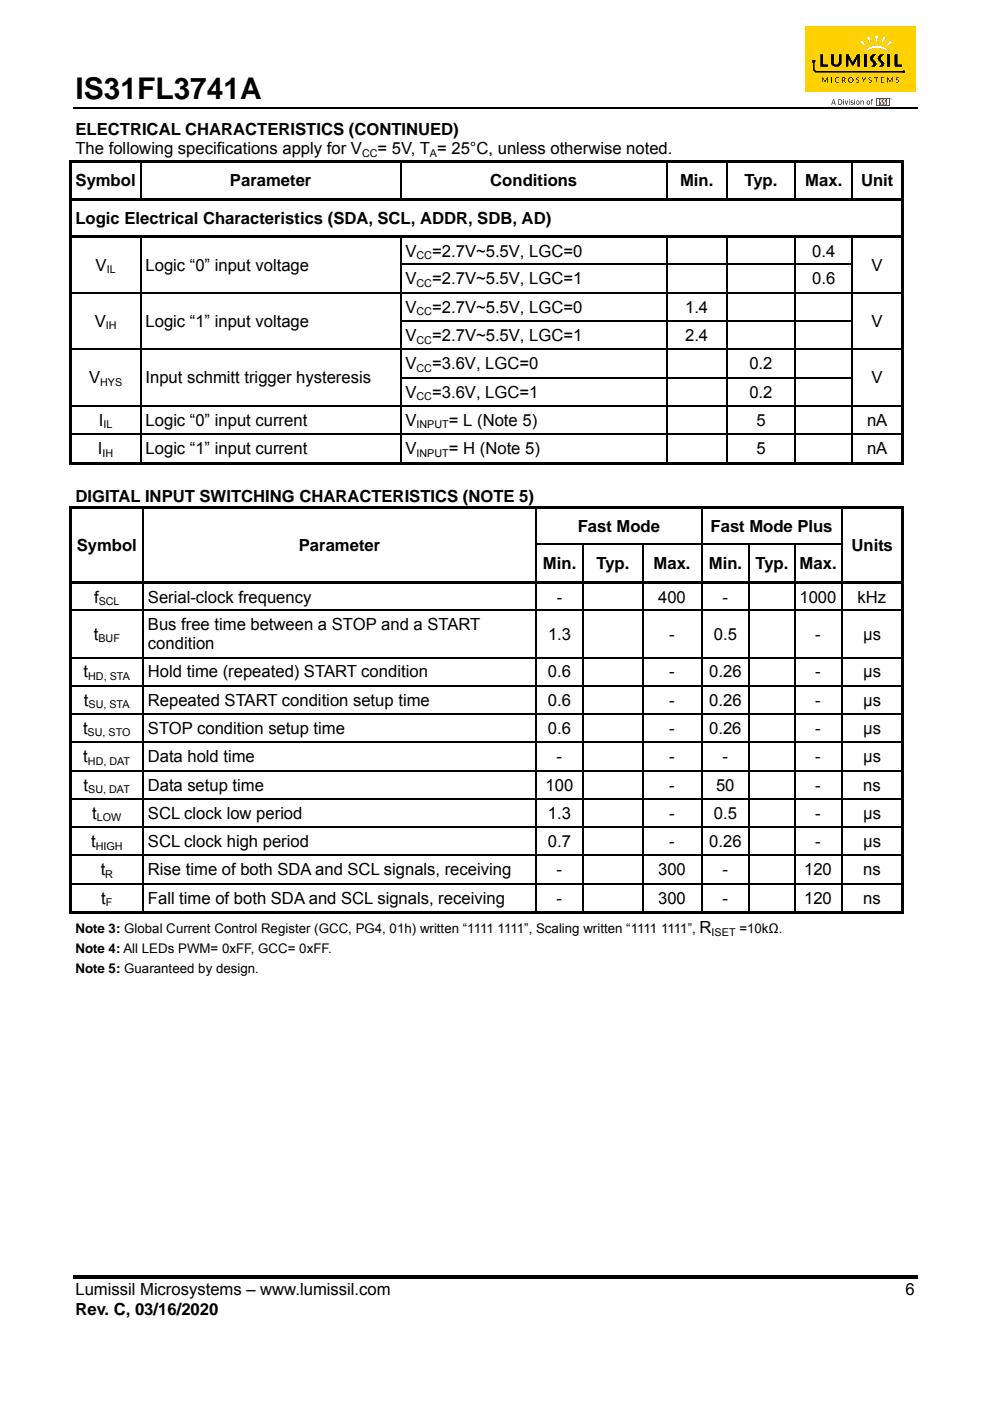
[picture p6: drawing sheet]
<svg xmlns="http://www.w3.org/2000/svg" width="210mm" height="297mm" viewBox="0 0 210 297" stroke-linecap="round" stroke-linejoin="round" font-family="sans-serif">
<path d="M15.5 22.8h179" fill="none" stroke="#000" stroke-width=".34"/>
<path d="M15.5 270.3h179v.7h-179z" fill="#000"/>
<path d="M170.8 5.5h23.4v13.9h-23.4z" fill="#ffd100"/>
<g fill="#000">
<path d="M174.4 16.4h.2l.4 .8 .4-.8h.2v1.1h-.2v-.9l-.4 .8-.5-.8-.1 .9zM176.3 16.4h.1v1.1h-.1zM177.1 16.6a.46 .46 0 0 1 .8 0 .45 .45 0 0 0-.6 .1 .45 .45 0 0 0 0 .6 .45 .45 0 0 0 .6 0 .53 .53 0 0 1-.7 .1 .53 .53 0 0 1-.1-.8zM181.7 16.5l.3-.1 .3 .1-.1 .1a.23 .23 0 0 0-.3-.1 .23 .23 0 0 0-.1 .3 .23 .23 0 0 0 .3 .1 .35 .35 0 0 1 0 .6 .35 .35 0 0 1-.5-.2h.1a.25 .25 0 0 0 .3 .1 .25 .25 0 0 0 .1-.3 .25 .25 0 0 0-.3-.1l-.2-.2zM182.8 16.4h.1l.3 .6 .3-.6h.2l-.4 .7v.4h-.1v-.4zM184.3 16.5l.3-.1 .3 .1-.1 .1a.23 .23 0 0 0-.3-.1 .23 .23 0 0 0-.1 .3 .23 .23 0 0 0 .3 .1 .34 .34 0 0 1 .1 .6 .34 .34 0 0 1-.6-.2h.1a.25 .25 0 0 0 .3 .1 .25 .25 0 0 0 .1-.3 .25 .25 0 0 0-.3-.1l-.2-.2zM185.4 16.4h.9v.1h-.4v1h-.1v-1h-.4zM186.9 16.4h.6v.1h-.5v.4h.4l-.4 .1v.4h.5v.1h-.6zM188.2 16.4h.1l.4 .8 .5-.8h.1v1.1l-.1-.9-.4 .8-.5-.8v.9h-.1zM190.1 16.5l.3-.1 .2 .1v.1a.24 .24 0 0 0-.3-.1 .24 .24 0 0 0-.1 .3 .24 .24 0 0 0 .3 .1 .34 .34 0 0 1 0 .6 .34 .34 0 0 1-.5-.2h.1a.24 .24 0 0 0 .3 .1 .24 .24 0 0 0 .1-.3 .24 .24 0 0 0-.3-.1l-.2-.2z"/>
<path d="M178.6 16.4h.3a.34 .34 0 0 1 .4 .2 .34 .34 0 0 1-.3 .4l.4 .5h-.1l-.4-.5h-.2v.5h-.1zM178.7 16.5v.4l.5-.1a.28 .28 0 0 0-.2-.3 .28 .28 0 0 0-.3 0z"/>
<path d="M179.9 17a.58 .58 0 0 1 1.1 0 .58 .58 0 0 1-1.1 0zM180 16.9a.43 .43 0 0 0 .8 0 .43 .43 0 0 0-.8 0z"/>
</g>
<path d="M188.8 20.9a.2 .2 0 0 1 .4 0 .2 .2 0 0 1-.4 0zM188.9 20.9a.14 .14 0 0 0 .2 0 .14 .14 0 0 0-.2 0zM188.9 20.8l.2 .2h-.2zM188.9 20.9h.1z" fill="#010101"/>
<path d="M185.9 20.8h2.8v1.7h-2.8z" fill="#c42032"/>
<g fill="#fff">
<path d="M186.2 21h.3v1.2h-.3z"/>
<path d="M186.8 21.1h.5a.4 .4 0 0 0-.3 .4 .4 .4 0 0 0 .3 .4l-.2 .3h-.4l.2-.2-.1-.3a.32 .32 0 0 1-.2-.3 .32 .32 0 0 1 .2-.3z"/>
<path d="M187.4 21.2l.5-.2a.47 .47 0 0 0-.2 .4 .47 .47 0 0 0 .2 .5l-.1 .3h-.4l.3-.3-.4-.4z"/>
<path d="M188.2 21h.3v1.2h-.3z"/>
</g>
<path d="M174 11.5h.6v2.2h1v.5h-1.6zM176.2 11.5h.7v1.4a.54 .54 0 0 0 .3 .8 .54 .54 0 0 0 .7-.6v-1.6h.6v.9a1.29 1.29 0 0 1-1 1.8 1.03 1.03 0 0 1-1.3-1.1zM179.4 11.5l.6 .1 .9 1.7 .8-1.8h.7v2.7h-.6v-1.8l-.7 1.4-.2 .1-.2-.1-.8-1.4v1.8h-.5zM183.3 11.5h.6v2.7h-.6zM184.8 11.8a1 1 0 0 1 1.1-.3v.1a.78 .78 0 0 0-.7 .7 .78 .78 0 0 0 .5 .8 .61 .61 0 0 1-.2 1.1h-.9a.61 .61 0 0 0 .6-.6 .61 .61 0 0 0-.4-.6 .73 .73 0 0 1 0-1.2zM186.4 11.8a.91 .91 0 0 1 1.2-.2 .77 .77 0 0 0-.7 .7 .77 .77 0 0 0 .5 .8 .61 .61 0 0 1-.2 1.1h-.9a.61 .61 0 0 0 .6-.6 .61 .61 0 0 0-.4-.6 .73 .73 0 0 1-.1-1.2zM188.2 11.5h.6v2.7h-.6zM189.7 11.5h.7v2.2h.9v.5h-1.6z" fill="#000"/>
<g fill="#fff">
<path d="M183.5 10.7a3.3 3.3 0 0 1 5.1 .3 4.7 4.7 0 0 0-5.3 0z"/>
<path d="M183.8 8l.7-.2 .2 1.6z"/>
<path d="M187.3 7.7l.6 .3-.9 1.3z"/>
<path d="M185.6 7.6h.7l-.4 1.6z"/>
<path d="M182.4 9l.5-.5 .9 1.4z"/>
<path d="M188.8 8.5l.5 .5-1.4 .9z"/>
</g>
<g fill="#000">
<path d="M172.3 12.7h.7v.6h-.2v1.4l.3 .3h18.3a.31 .31 0 0 1 .5 .1 .31 .31 0 0 1-.1 .4 .31 .31 0 0 1-.4-.1h-18.4l-.6-.5zM14.7 33.9h.5v.6h-.5zM14.7 33.9h176.9v.6h-176.9zM179.2 21.3h.1l.2 .8 .2-.8h.2l-.3 .9h-.1zM180.4 21.4h.6l-.4 .1 .4 .5-.3 .2-.3-.1h.5l-.1-.2a.34 .34 0 0 1-.4-.5zM182.5 21.3l.1 .2 .4-.2 .2 .1v.8h-.1l-.2-.8-.3 .2-.1 .6zM184.9 21l.3 .1-.3 .1 .2 .1-.2 .1v.8l-.2-.8zM191.1 33.9h.5v.6h-.5zM14.7 34.5h.5v7.5h-.5zM14.7 42h176.9v.5h-176.9zM14.7 42.5h.5v7.5h-.5zM14.7 50h176.9v.5h-176.9z"/>
<path d="M14.7 50.5h.5v5.4h-.5zM14.7 55.9h.5v.3h-.5zM29.7 55.9h.3v.3h-.3zM84.9 55.9h.2v.3h-.2zM141.3 55.9h.2v.3h-.2zM154 55.9h.3v.3h-.3zM168.6 55.9h.2v.3h-.2zM180.6 55.9h.3v.3h-.3zM191.1 34.5h.5v7.5h-.5zM191.1 42.5h.5v7.5h-.5zM191.1 50.5h.5v5.4h-.5zM191.1 55.9h.5v.3h-.5z"/>
<path d="M14.7 56.2h.5v5.8h-.5zM14.7 62h.5v.2h-.5zM14.7 62.2h.5v5.7h-.5zM14.7 67.9h.5v.3h-.5zM14.7 68.2h.5v5.7h-.5zM14.7 73.9h.5v.3h-.5zM14.7 74.2h.5v5.7h-.5zM29.7 62h.3v.2h-.3zM29.7 67.9h.3v.3h-.3zM29.7 73.9h.3v.3h-.3zM84.9 62h.2v.2h-.2zM84.9 67.9h.2v.3h-.2z"/>
<path d="M84.9 73.9h.2v.3h-.2zM141.3 62h.2v.2h-.2zM141.3 67.9h.2v.3h-.2zM141.3 73.9h.2v.3h-.2zM154 62h.3v.2h-.3zM154 67.9h.3v.3h-.3zM154 73.9h.3v.3h-.3zM168.6 62h.2v.2h-.2zM168.6 67.9h.2v.3h-.2zM168.6 73.9h.2v.3h-.2zM180.6 62h.3v.2h-.3zM180.6 67.9h.3v.3h-.3z"/>
<path d="M180.6 73.9h.3v.3h-.3zM191.1 56.2h.5v5.8h-.5zM191.1 62h.5v.2h-.5zM191.1 62.2h.5v5.7h-.5zM191.1 67.9h.5v.3h-.5zM191.1 68.2h.5v5.7h-.5zM191.1 73.9h.5v.3h-.5zM191.1 74.2h.5v5.7h-.5zM14.7 79.9h.5v.3h-.5zM14.7 80.2h.5v5.7h-.5zM14.7 85.9h.5v.3h-.5zM14.7 86.2h.5v5.7h-.5z"/>
<path d="M14.7 91.9h.5v.3h-.5zM14.7 92.2h.5v6.3h-.5zM14.7 97.9h15v.6h-15zM29.7 79.9h.3v.3h-.3zM29.7 85.9h.3v.3h-.3zM29.7 91.9h.3v.3h-.3zM29.7 97.9h55.2v.6h-55.2zM84.9 79.9h.2v.3h-.2zM84.9 85.9h.2v.3h-.2zM84.9 91.9h.2v.3h-.2zM84.9 97.9h56.4v.6h-56.4zM141.3 79.9h.2v.3h-.2z"/>
<path d="M141.3 85.9h.2v.3h-.2zM141.3 91.9h.2v.3h-.2zM141.3 97.9h12.7v.6h-12.7zM154 79.9h.3v.3h-.3zM154 85.9h.3v.3h-.3zM154 91.9h.3v.3h-.3zM154 97.9h14.6v.6h-14.6zM168.6 79.9h.2v.3h-.2zM168.6 85.9h.2v.3h-.2zM168.6 91.9h.2v.3h-.2zM168.6 97.9h12v.6h-12zM180.6 79.9h.3v.3h-.3z"/>
<path d="M180.6 85.9h.3v.3h-.3zM180.6 91.9h.3v.3h-.3zM180.6 97.9h10.5v.6h-10.5zM191.1 79.9h.5v.3h-.5zM191.1 80.2h.5v5.7h-.5zM191.1 85.9h.5v.3h-.5zM191.1 86.2h.5v5.7h-.5zM191.1 91.9h.5v.3h-.5zM191.1 92.2h.5v6.3h-.5zM191.1 97.9h.5v.6h-.5zM14.7 107.3h.5v.5h-.5zM14.7 107.3h99.4v.5h-99.4z"/>
<path d="M14.7 107.8h.5v7.5h-.5zM14.7 115.3h.5v.2h-.5zM30.2 115.3h.3v.2h-.3zM113.5 115.3h.3v.2h-.3zM114.1 107.3h34.6v.5h-34.6zM123.6 115.3h.2v.2h-.2zM136.2 115.3h.2v.2h-.2zM148.7 107.3h43v.5h-43zM148.7 115.3h.3v.2h-.3zM158.8 115.3h.3v.2h-.3zM168.4 115.3h.3v.2h-.3zM178.4 115.3h.3v.2h-.3z"/>
<path d="M191.2 107.3h.5v.5h-.5zM191.2 107.8h.5v7.5h-.5zM191.2 115.3h.5v.2h-.5zM14.7 115.5h.5v7.8h-.5zM14.7 123.3h177v.5h-177zM14.7 123.8h.5v5.5h-.5zM14.7 129.3h.5v.2h-.5zM14.7 129.5h.5v9.8h-.5zM14.7 139.3h.5v.3h-.5zM30.2 129.3h.3v.2h-.3zM30.2 139.3h.3v.3h-.3zM113.5 129.3h.3v.2h-.3z"/>
<path d="M113.5 139.3h.3v.3h-.3zM123.6 129.3h.2v.2h-.2zM123.6 139.3h.2v.3h-.2zM136.2 129.3h.2v.2h-.2zM136.2 139.3h.2v.3h-.2zM148.7 129.3h.3v.2h-.3zM148.7 139.3h.3v.3h-.3zM158.8 129.3h.3v.2h-.3zM158.8 139.3h.3v.3h-.3zM168.4 129.3h.3v.2h-.3zM168.4 139.3h.3v.3h-.3zM178.4 129.3h.3v.2h-.3z"/>
<path d="M178.4 139.3h.3v.3h-.3zM191.2 115.5h.5v7.8h-.5zM191.2 123.8h.5v5.5h-.5zM191.2 129.3h.5v.2h-.5zM191.2 129.5h.5v9.8h-.5zM191.2 139.3h.5v.3h-.5zM14.7 139.6h.5v5.7h-.5zM14.7 145.3h.5v.2h-.5zM14.7 145.5h.5v5.8h-.5zM14.7 151.3h.5v.2h-.5zM14.7 151.5h.5v5.8h-.5zM14.7 157.3h.5v.2h-.5z"/>
<path d="M30.2 145.3h.3v.2h-.3zM30.2 151.3h.3v.2h-.3zM30.2 157.3h.3v.2h-.3zM113.5 145.3h.3v.2h-.3zM113.5 151.3h.3v.2h-.3zM113.5 157.3h.3v.2h-.3zM123.6 145.3h.2v.2h-.2zM123.6 151.3h.2v.2h-.2zM123.6 157.3h.2v.2h-.2zM136.2 145.3h.2v.2h-.2zM136.2 151.3h.2v.2h-.2zM136.2 157.3h.2v.2h-.2z"/>
<path d="M148.7 145.3h.3v.2h-.3zM148.7 151.3h.3v.2h-.3zM148.7 157.3h.3v.2h-.3zM158.8 145.3h.3v.2h-.3zM158.8 151.3h.3v.2h-.3zM158.8 157.3h.3v.2h-.3zM168.4 145.3h.3v.2h-.3zM168.4 151.3h.3v.2h-.3zM168.4 157.3h.3v.2h-.3zM178.4 145.3h.3v.2h-.3zM178.4 151.3h.3v.2h-.3zM178.4 157.3h.3v.2h-.3z"/>
<path d="M191.2 139.6h.5v5.7h-.5zM191.2 145.3h.5v.2h-.5zM191.2 145.5h.5v5.8h-.5zM191.2 151.3h.5v.2h-.5zM191.2 151.5h.5v5.8h-.5zM191.2 157.3h.5v.2h-.5zM14.7 157.5h.5v5.8h-.5zM14.7 163.3h.5v.2h-.5zM14.7 163.5h.5v5.7h-.5zM14.7 169.2h.5v.3h-.5zM14.7 169.5h.5v5.8h-.5zM14.7 175.3h.5v.2h-.5z"/>
<path d="M30.2 163.3h.3v.2h-.3zM30.2 169.2h.3v.3h-.3zM30.2 175.3h.3v.2h-.3zM113.5 163.3h.3v.2h-.3zM113.5 169.2h.3v.3h-.3zM113.5 175.3h.3v.2h-.3zM123.6 163.3h.2v.2h-.2zM123.6 169.2h.2v.3h-.2zM123.6 175.3h.2v.2h-.2zM136.2 163.3h.2v.2h-.2zM136.2 169.2h.2v.3h-.2zM136.2 175.3h.2v.2h-.2z"/>
<path d="M148.7 163.3h.3v.2h-.3zM148.7 169.2h.3v.3h-.3zM148.7 175.3h.3v.2h-.3zM158.8 163.3h.3v.2h-.3zM158.8 169.2h.3v.3h-.3zM158.8 175.3h.3v.2h-.3zM168.4 163.3h.3v.2h-.3zM168.4 169.2h.3v.3h-.3zM168.4 175.3h.3v.2h-.3zM178.4 163.3h.3v.2h-.3zM178.4 169.2h.3v.3h-.3zM178.4 175.3h.3v.2h-.3z"/>
<path d="M191.2 157.5h.5v5.8h-.5zM191.2 163.3h.5v.2h-.5zM191.2 163.5h.5v5.7h-.5zM191.2 169.2h.5v.3h-.5zM191.2 169.5h.5v5.8h-.5zM191.2 175.3h.5v.2h-.5zM14.7 175.5h.5v5.8h-.5zM14.7 181.3h.5v.2h-.5zM14.7 181.5h.5v5.7h-.5zM14.7 187.2h.5v.3h-.5zM14.7 187.5h.5v6.3h-.5zM14.7 193.3h15.5v.5h-15.5z"/>
<path d="M30.2 181.3h.3v.2h-.3zM30.2 187.2h.3v.3h-.3zM30.2 193.3h83.3v.5h-83.3zM113.5 181.3h.3v.2h-.3zM113.5 187.2h.3v.3h-.3zM113.5 193.3h10.1v.5h-10.1zM123.6 181.3h.2v.2h-.2zM123.6 187.2h.2v.3h-.2zM123.6 193.3h12.6v.5h-12.6zM136.2 181.3h.2v.2h-.2zM136.2 187.2h.2v.3h-.2zM136.2 193.3h12.5v.5h-12.5z"/>
<path d="M148.7 181.3h.3v.2h-.3zM148.7 187.2h.3v.3h-.3zM148.7 193.3h10.1v.5h-10.1zM158.8 181.3h.3v.2h-.3zM158.8 187.2h.3v.3h-.3zM158.8 193.3h9.6v.5h-9.6zM168.4 181.3h.3v.2h-.3zM168.4 187.2h.3v.3h-.3zM168.4 193.3h10v.5h-10zM178.4 181.3h.3v.2h-.3zM178.4 187.2h.3v.3h-.3zM178.4 193.3h12.8v.5h-12.8z"/>
<path d="M191.2 175.5h.5v5.8h-.5zM191.2 181.3h.5v.2h-.5zM191.2 181.5h.5v5.7h-.5zM191.2 187.2h.5v.3h-.5zM191.2 187.5h.5v6.3h-.5zM191.2 193.3h.5v.5h-.5z"/>
<path d="M176.7 21.1h.2l.4 1.1h-.2l-.1-.3h-.5v.3h-.2zM176.8 21.2l-.2 .6h.4z"/>
<path d="M177.8 21.1a.61 .61 0 0 1 .8 .5 .61 .61 0 0 1-.8 .6zM177.9 21.2v.9h.2a.45 .45 0 0 0 .4-.6 .45 .45 0 0 0-.6-.3z"/>
<path d="M178.8 21l.2 .2zM178.8 21.3h.2v.9h-.2z"/>
<path d="M180.1 21l.1 .2zM180.1 21.3l.1 .9z"/>
<path d="M181.2 21l.2 .2zM181.2 21.3h.2v.9h-.2z"/>
<path d="M181.5 21.8a.45 .45 0 0 1 .9 0 .45 .45 0 0 1-.9 0zM181.6 21.7a.3 .3 0 0 0 .6 0 .3 .3 0 0 0-.6 0z"/>
<path d="M183.8 21.8a.42 .42 0 0 1 .8 0 .42 .42 0 0 1-.8 0zM183.9 21.7a.3 .3 0 0 0 .6 0 .3 .3 0 0 0-.6 0z"/>
</g>
<g fill="none" stroke="#000" stroke-width=".25">
<path d="M29.8 34.5v7.5M85 34.5v7.5M141.4 34.5v7.5M154.1 34.5v7.5M168.7 34.5v7.5M180.7 34.5v7.5M29.8 50.5v5.4M29.8 56.2v5.8M85 50.5v5.4M85 56.2v5.8M85.1 56.1h56.2M141.4 50.5v5.4"/>
<path d="M141.4 56.2v5.8M141.5 56.1h12.5M154.1 50.5v5.4M154.1 56.2v5.8M154.3 56.1h14.3M168.7 50.5v5.4M168.7 56.2v5.8M168.8 56.1h11.8M180.7 50.5v5.4M180.7 56.2v5.8M15.2 62.1h14.5M15.2 74.1h14.5"/>
<path d="M29.8 62.2v5.7M29.8 68.2v5.7M29.8 74.2v5.7M30 62.1h54.9M30 74.1h54.9M85 62.2v5.7M85 68.2v5.7M85 74.2v5.7M85.1 62.1h56.2M85.1 68.1h56.2M85.1 74.1h56.2M141.4 62.2v5.7"/>
<path d="M141.4 68.2v5.7M141.4 74.2v5.7M141.5 62.1h12.5M141.5 68.1h12.5M141.5 74.1h12.5M154.1 62.2v5.7M154.1 68.2v5.7M154.1 74.2v5.7M154.3 62.1h14.3M154.3 68.1h14.3M154.3 74.1h14.3M168.7 62.2v5.7"/>
<path d="M168.7 68.2v5.7M168.7 74.2v5.7M168.8 62.1h11.8M168.8 68.1h11.8M168.8 74.1h11.8M180.7 62.2v5.7M180.7 68.2v5.7M180.7 74.2v5.7M180.9 62.1h10.2M180.9 74.1h10.2M15.2 86.1h14.5M15.2 92.1h14.5"/>
<path d="M29.8 80.2v5.7M29.8 86.2v5.7M29.8 92.2v5.7M30 86.1h54.9M30 92.1h54.9M85 80.2v5.7M85 86.2v5.7M85 92.2v5.7M85.1 80.1h56.2M85.1 86.1h56.2M85.1 92.1h56.2M141.4 80.2v5.7"/>
<path d="M141.4 86.2v5.7M141.4 92.2v5.7M141.5 80.1h12.5M141.5 86.1h12.5M141.5 92.1h12.5M154.1 80.2v5.7M154.1 86.2v5.7M154.1 92.2v5.7M154.3 80.1h14.3M154.3 86.1h14.3M154.3 92.1h14.3M168.7 80.2v5.7"/>
<path d="M168.7 86.2v5.7M168.7 92.2v5.7M168.8 80.1h11.8M168.8 86.1h11.8M168.8 92.1h11.8M180.7 80.2v5.7M180.7 86.2v5.7M180.7 92.2v5.7M180.9 86.1h10.2M180.9 92.1h10.2M30.4 107.8v7.5M30.4 115.5v7.8"/>
<path d="M113.7 107.8v7.5M113.7 115.5v7.8M113.8 115.4h9.8M123.7 115.5v7.8M123.8 115.4h12.4M136.3 115.5v7.8M136.4 115.4h12.3M148.8 107.8v7.5M148.8 115.5v7.8M149 115.4h9.8M158.9 115.5v7.8M159.1 115.4h9.3"/>
<path d="M168.5 115.5v7.8M168.7 115.4h9.7M178.5 107.8v7.5M178.5 115.5v7.8M15.2 129.4h15M15.2 139.4h15M30.4 123.8v5.5M30.4 129.5v9.8M30.4 139.6v5.7M30.5 129.4h83M30.5 139.4h83M113.7 123.8v5.5"/>
<path d="M113.7 129.5v9.8M113.7 139.6v5.7M113.8 129.4h9.8M113.8 139.4h9.8M123.7 123.8v5.5M123.7 129.5v9.8M123.7 139.6v5.7M123.8 129.4h12.4M123.8 139.4h12.4M136.3 123.8v5.5M136.3 129.5v9.8M136.3 139.6v5.7"/>
<path d="M136.4 129.4h12.3M136.4 139.4h12.3M148.8 123.8v5.5M148.8 129.5v9.8M148.8 139.6v5.7M149 129.4h9.8M149 139.4h9.8M158.9 123.8v5.5M158.9 129.5v9.8M158.9 139.6v5.7M159.1 129.4h9.3M159.1 139.4h9.3"/>
<path d="M168.5 123.8v5.5M168.5 129.5v9.8M168.5 139.6v5.7M168.7 129.4h9.7M168.7 139.4h9.7M178.5 123.8v5.5M178.5 129.5v9.8M178.5 139.6v5.7M178.7 129.4h12.5M178.7 139.4h12.5M15.2 145.4h15M15.2 151.4h15"/>
<path d="M15.2 157.4h15M30.4 145.5v5.8M30.4 151.5v5.8M30.4 157.5v5.8M30.5 145.4h83M30.5 151.4h83M30.5 157.4h83M113.7 145.5v5.8M113.7 151.5v5.8M113.7 157.5v5.8M113.8 145.4h9.8M113.8 151.4h9.8"/>
<path d="M113.8 157.4h9.8M123.7 145.5v5.8M123.7 151.5v5.8M123.7 157.5v5.8M123.8 145.4h12.4M123.8 151.4h12.4M123.8 157.4h12.4M136.3 145.5v5.8M136.3 151.5v5.8M136.3 157.5v5.8M136.4 145.4h12.3M136.4 151.4h12.3"/>
<path d="M136.4 157.4h12.3M148.8 145.5v5.8M148.8 151.5v5.8M148.8 157.5v5.8M149 145.4h9.8M149 151.4h9.8M149 157.4h9.8M158.9 145.5v5.8M158.9 151.5v5.8M158.9 157.5v5.8M159.1 145.4h9.3M159.1 151.4h9.3"/>
<path d="M159.1 157.4h9.3M168.5 145.5v5.8M168.5 151.5v5.8M168.5 157.5v5.8M168.7 145.4h9.7M168.7 151.4h9.7M168.7 157.4h9.7M178.5 145.5v5.8M178.5 151.5v5.8M178.5 157.5v5.8M178.7 145.4h12.5M178.7 151.4h12.5"/>
<path d="M178.7 157.4h12.5M15.2 163.4h15M15.2 169.4h15M15.2 175.4h15M30.4 163.5v5.7M30.4 169.5v5.8M30.4 175.5v5.8M30.5 163.4h83M30.5 169.4h83M30.5 175.4h83M113.7 163.5v5.7M113.7 169.5v5.8"/>
<path d="M113.7 175.5v5.8M113.8 163.4h9.8M113.8 169.4h9.8M113.8 175.4h9.8M123.7 163.5v5.7M123.7 169.5v5.8M123.7 175.5v5.8M123.8 163.4h12.4M123.8 169.4h12.4M123.8 175.4h12.4M136.3 163.5v5.7M136.3 169.5v5.8"/>
<path d="M136.3 175.5v5.8M136.4 163.4h12.3M136.4 169.4h12.3M136.4 175.4h12.3M148.8 163.5v5.7M148.8 169.5v5.8M148.8 175.5v5.8M149 163.4h9.8M149 169.4h9.8M149 175.4h9.8M158.9 163.5v5.7M158.9 169.5v5.8"/>
<path d="M158.9 175.5v5.8M159.1 163.4h9.3M159.1 169.4h9.3M159.1 175.4h9.3M168.5 163.5v5.7M168.5 169.5v5.8M168.5 175.5v5.8M168.7 163.4h9.7M168.7 169.4h9.7M168.7 175.4h9.7M178.5 163.5v5.7M178.5 169.5v5.8"/>
<path d="M178.5 175.5v5.8M178.7 163.4h12.5M178.7 169.4h12.5M178.7 175.4h12.5M15.2 181.4h15M15.2 187.4h15M30.4 181.5v5.7M30.4 187.5v5.8M30.5 181.4h83M30.5 187.4h83M113.7 181.5v5.7M113.7 187.5v5.8"/>
<path d="M113.8 181.4h9.8M113.8 187.4h9.8M123.7 181.5v5.7M123.7 187.5v5.8M123.8 181.4h12.4M123.8 187.4h12.4M136.3 181.5v5.7M136.3 187.5v5.8M136.4 181.4h12.3M136.4 187.4h12.3M148.8 181.5v5.7M148.8 187.5v5.8"/>
<path d="M149 181.4h9.8M149 187.4h9.8M158.9 181.5v5.7M158.9 187.5v5.8M159.1 181.4h9.3M159.1 187.4h9.3M168.5 181.5v5.7M168.5 187.5v5.8M168.7 181.4h9.7M168.7 187.4h9.7M178.5 181.5v5.7M178.5 187.5v5.8"/>
<path d="M178.7 181.4h12.5M178.7 187.4h12.5"/>
</g>
<text font-size="6.3" x="16" y="21">IS31FL3741A</text>
<g font-size="3.5">
<text x="16" y="28.7">ELECTRICAL CHARACTERISTICS (CONTINUED)</text>
<text x="16" y="32.7">The following specifications apply for V</text>
<text x="80.1" y="32.7">= 5V, T = 25°C, unless otherwise noted.</text>
<text x="16" y="39.5">Symbol</text>
<text x="48.8" y="39.5">Parameter</text>
<text x="104" y="39.5">Conditions</text>
<text x="144.3" y="39.5">Min.</text>
<text x="157.9" y="39.5">Typ.</text>
<text x="170.8" y="39.5">Max.</text>
<text x="182.6" y="39.5">Unit</text>
<text x="16" y="47.5">Logic Electrical Characteristics (SDA, SCL, ADDR, SDB, AD)</text>
<text x="20.3" y="57.4">V</text>
<text x="30.9" y="57.4">Logic “0” input voltage</text>
<text x="86" y="54.4">V</text>
<text x="91.7" y="54.4">=2.7V~5.5V, LGC=0</text>
<text x="172.3" y="54.4">0.4</text>
<text x="184.9" y="57.4">V</text>
<text x="86" y="60.3">V</text>
<text x="91.7" y="60.3">=2.7V~5.5V, LGC=1</text>
<text x="172.3" y="60.3">0.6</text>
<text x="20.1" y="69.3">V</text>
<text x="30.9" y="69.3">Logic “1” input voltage</text>
<text x="86" y="66.3">V</text>
<text x="91.7" y="66.3">=2.7V~5.5V, LGC=0</text>
<text x="145.3" y="66.3">1.4</text>
<text x="184.9" y="69.3">V</text>
<text x="86" y="72.3">V</text>
<text x="91.7" y="72.3">=2.7V~5.5V, LGC=1</text>
<text x="145.3" y="72.3">2.4</text>
<text x="18.9" y="81.3">V</text>
<text x="30.9" y="81.3">Input schmitt trigger hysteresis</text>
<text x="86" y="78.3">V</text>
<text x="91.7" y="78.3">=3.6V, LGC=0</text>
<text x="158.9" y="78.3">0.2</text>
<text x="184.9" y="81.3">V</text>
<text x="86" y="84.3">V</text>
<text x="91.7" y="84.3">=3.6V, LGC=1</text>
<text x="158.9" y="84.3">0.2</text>
<text x="21" y="90.3">I</text>
<text x="30.9" y="90.3">Logic “0” input current</text>
<text x="86" y="90.3">V</text>
<text x="95.2" y="90.3">= L (Note 5)</text>
<text x="160.4" y="90.3">5</text>
<text x="183.9" y="90.3">nA</text>
<text x="20.8" y="96.3">I</text>
<text x="30.9" y="96.3">Logic “1” input current</text>
<text x="86" y="96.3">V</text>
<text x="95.2" y="96.3">= H (Note 5)</text>
<text x="160.4" y="96.3">5</text>
<text x="183.9" y="96.3">nA</text>
<text x="16" y="106.5">DIGITAL INPUT SWITCHING CHARACTERISTICS (NOTE 5)</text>
<text x="122.5" y="112.8">Fast Mode</text>
<text x="150.7" y="112.8">Fast Mode Plus</text>
<text x="16.3" y="116.8">Symbol</text>
<text x="63.4" y="116.8">Parameter</text>
<text x="180.6" y="116.8">Units</text>
<text x="115.2" y="120.6">Min.</text>
<text x="126.5" y="120.6">Typ.</text>
<text x="138.6" y="120.6">Max.</text>
<text x="150.4" y="120.6">Min.</text>
<text x="160.3" y="120.6">Typ. Max.</text>
<text x="20" y="127.8">f</text>
<text x="31.4" y="127.8">Serial-clock frequency</text>
<text x="118.1" y="127.8">-</text>
<text x="139.6" y="127.8">400</text>
<text x="153.3" y="127.8">-</text>
<text x="169.6" y="127.8">1000</text>
<text x="181.9" y="127.8">kHz</text>
<text x="19.9" y="135.6">t</text>
<text x="31.4" y="133.6">Bus free time between a STOP and a START</text>
<text x="31.4" y="137.7">condition</text>
<text x="116.2" y="135.6">1.3</text>
<text x="142" y="135.6">-</text>
<text x="151.4" y="135.6">0.5</text>
<text x="172.9" y="135.6">-</text>
<text x="183.1" y="135.6">μs</text>
<text x="17.7" y="143.6">t</text>
<text x="31.4" y="143.6">Hold time (repeated) START condition</text>
<text x="116.2" y="143.6">0.6</text>
<text x="141.9" y="143.6">-</text>
<text x="150.4" y="143.6">0.26</text>
<text x="172.9" y="143.6">-</text>
<text x="183.1" y="143.6">μs</text>
<text x="17.8" y="149.6">t</text>
<text x="31.4" y="149.6">Repeated START condition setup time</text>
<text x="116.2" y="149.6">0.6</text>
<text x="141.9" y="149.6">-</text>
<text x="150.4" y="149.6">0.26</text>
<text x="172.9" y="149.6">-</text>
<text x="183.1" y="149.6">μs</text>
<text x="17.6" y="155.6">t</text>
<text x="31.4" y="155.6">STOP condition setup time</text>
<text x="116.2" y="155.6">0.6</text>
<text x="141.9" y="155.6">-</text>
<text x="150.4" y="155.6">0.26</text>
<text x="172.9" y="155.6">-</text>
<text x="183.1" y="155.6">μs</text>
<text x="17.7" y="161.6">t</text>
<text x="31.4" y="161.6">Data hold time</text>
<text x="118.1" y="161.6">-</text>
<text x="141.9" y="161.6">-</text>
<text x="153.3" y="161.6">-</text>
<text x="172.9" y="161.6">-</text>
<text x="183.1" y="161.6">μs</text>
<text x="17.7" y="167.6">t</text>
<text x="31.4" y="167.6">Data setup time</text>
<text x="115.7" y="167.6">100</text>
<text x="141.9" y="167.6">-</text>
<text x="151.9" y="167.6">50</text>
<text x="172.9" y="167.6">-</text>
<text x="183.1" y="167.6">ns</text>
<text x="19.6" y="173.6">t</text>
<text x="31.4" y="173.6">SCL clock low period</text>
<text x="116.2" y="173.6">1.3</text>
<text x="141.9" y="173.6">-</text>
<text x="151.4" y="173.6">0.5</text>
<text x="172.9" y="173.6">-</text>
<text x="183.1" y="173.6">μs</text>
<text x="19.3" y="179.6">t</text>
<text x="31.4" y="179.6">SCL clock high period</text>
<text x="116.2" y="179.6">0.7</text>
<text x="141.9" y="179.6">-</text>
<text x="150.4" y="179.6">0.26</text>
<text x="172.9" y="179.6">-</text>
<text x="183.1" y="179.6">μs</text>
<text x="21.4" y="185.6">t</text>
<text x="31.4" y="185.6">Rise time of both SDA and SCL signals, receiving</text>
<text x="118.1" y="185.6">-</text>
<text x="139.6" y="185.6">300</text>
<text x="153.2" y="185.6">-</text>
<text x="170.6" y="185.6">120</text>
<text x="183.1" y="185.6">ns</text>
<text x="21.5" y="191.6">t</text>
<text x="31.4" y="191.6">Fall time of both SDA and SCL signals, receiving</text>
<text x="118.1" y="191.6">-</text>
<text x="139.6" y="191.6">300</text>
<text x="153.2" y="191.6">-</text>
<text x="170.6" y="191.6">120</text>
<text x="183.1" y="191.6">ns</text>
<text x="148.4" y="197.9">R</text>
<text x="16" y="274.7">Lumissil Microsystems – www.lumissil.com</text>
<text x="192.1" y="274.7">6</text>
<text x="16" y="278.7">Rev. C, 03/16/2020</text>
</g>
<g font-size="2.8">
<text x="16" y="197.9">Note 3: Global Current Control Register (GCC, PG4, 01h) written “1111 1111”, Scaling written “1111 1111”,</text>
<text x="156.8" y="197.9">=10kΩ.</text>
<text x="16" y="202.1">Note 4: All LEDs PWM= 0xFF, GCC= 0xFF.</text>
<text x="16" y="206.2">Note 5: Guaranteed by design.</text>
</g>
<g font-size="2.3">
<text x="76.8" y="33.3">CC</text>
<text x="91.2" y="33.3">A</text>
<text x="22.6" y="58">IL</text>
<text x="88.3" y="55">CC</text>
<text x="88.3" y="60.8">CC</text>
<text x="22.5" y="69.8">IH</text>
<text x="88.3" y="66.8">CC</text>
<text x="88.3" y="72.8">CC</text>
<text x="21.2" y="81.8">HYS</text>
<text x="88.3" y="78.8">CC</text>
<text x="88.3" y="84.8">CC</text>
<text x="21.9" y="90.8">IL</text>
<text x="88.3" y="90.8">INPUT</text>
<text x="21.8" y="96.8">IH</text>
<text x="88.3" y="96.8">INPUT</text>
<text x="20.9" y="128.3">SCL</text>
<text x="20.9" y="136.2">BUF</text>
<text x="18.7" y="144.2">HD, STA</text>
<text x="18.8" y="150.2">SU, STA</text>
<text x="18.6" y="156.1">SU, STO</text>
<text x="18.6" y="162.2">HD, DAT</text>
<text x="18.7" y="168.1">SU, DAT</text>
<text x="20.6" y="174.1">LOW</text>
<text x="20.3" y="180.1">HIGH</text>
<text x="22.3" y="186.1">R</text>
<text x="22.5" y="192.1">F</text>
<text x="150.9" y="198.4">ISET</text>
</g>
</svg>
